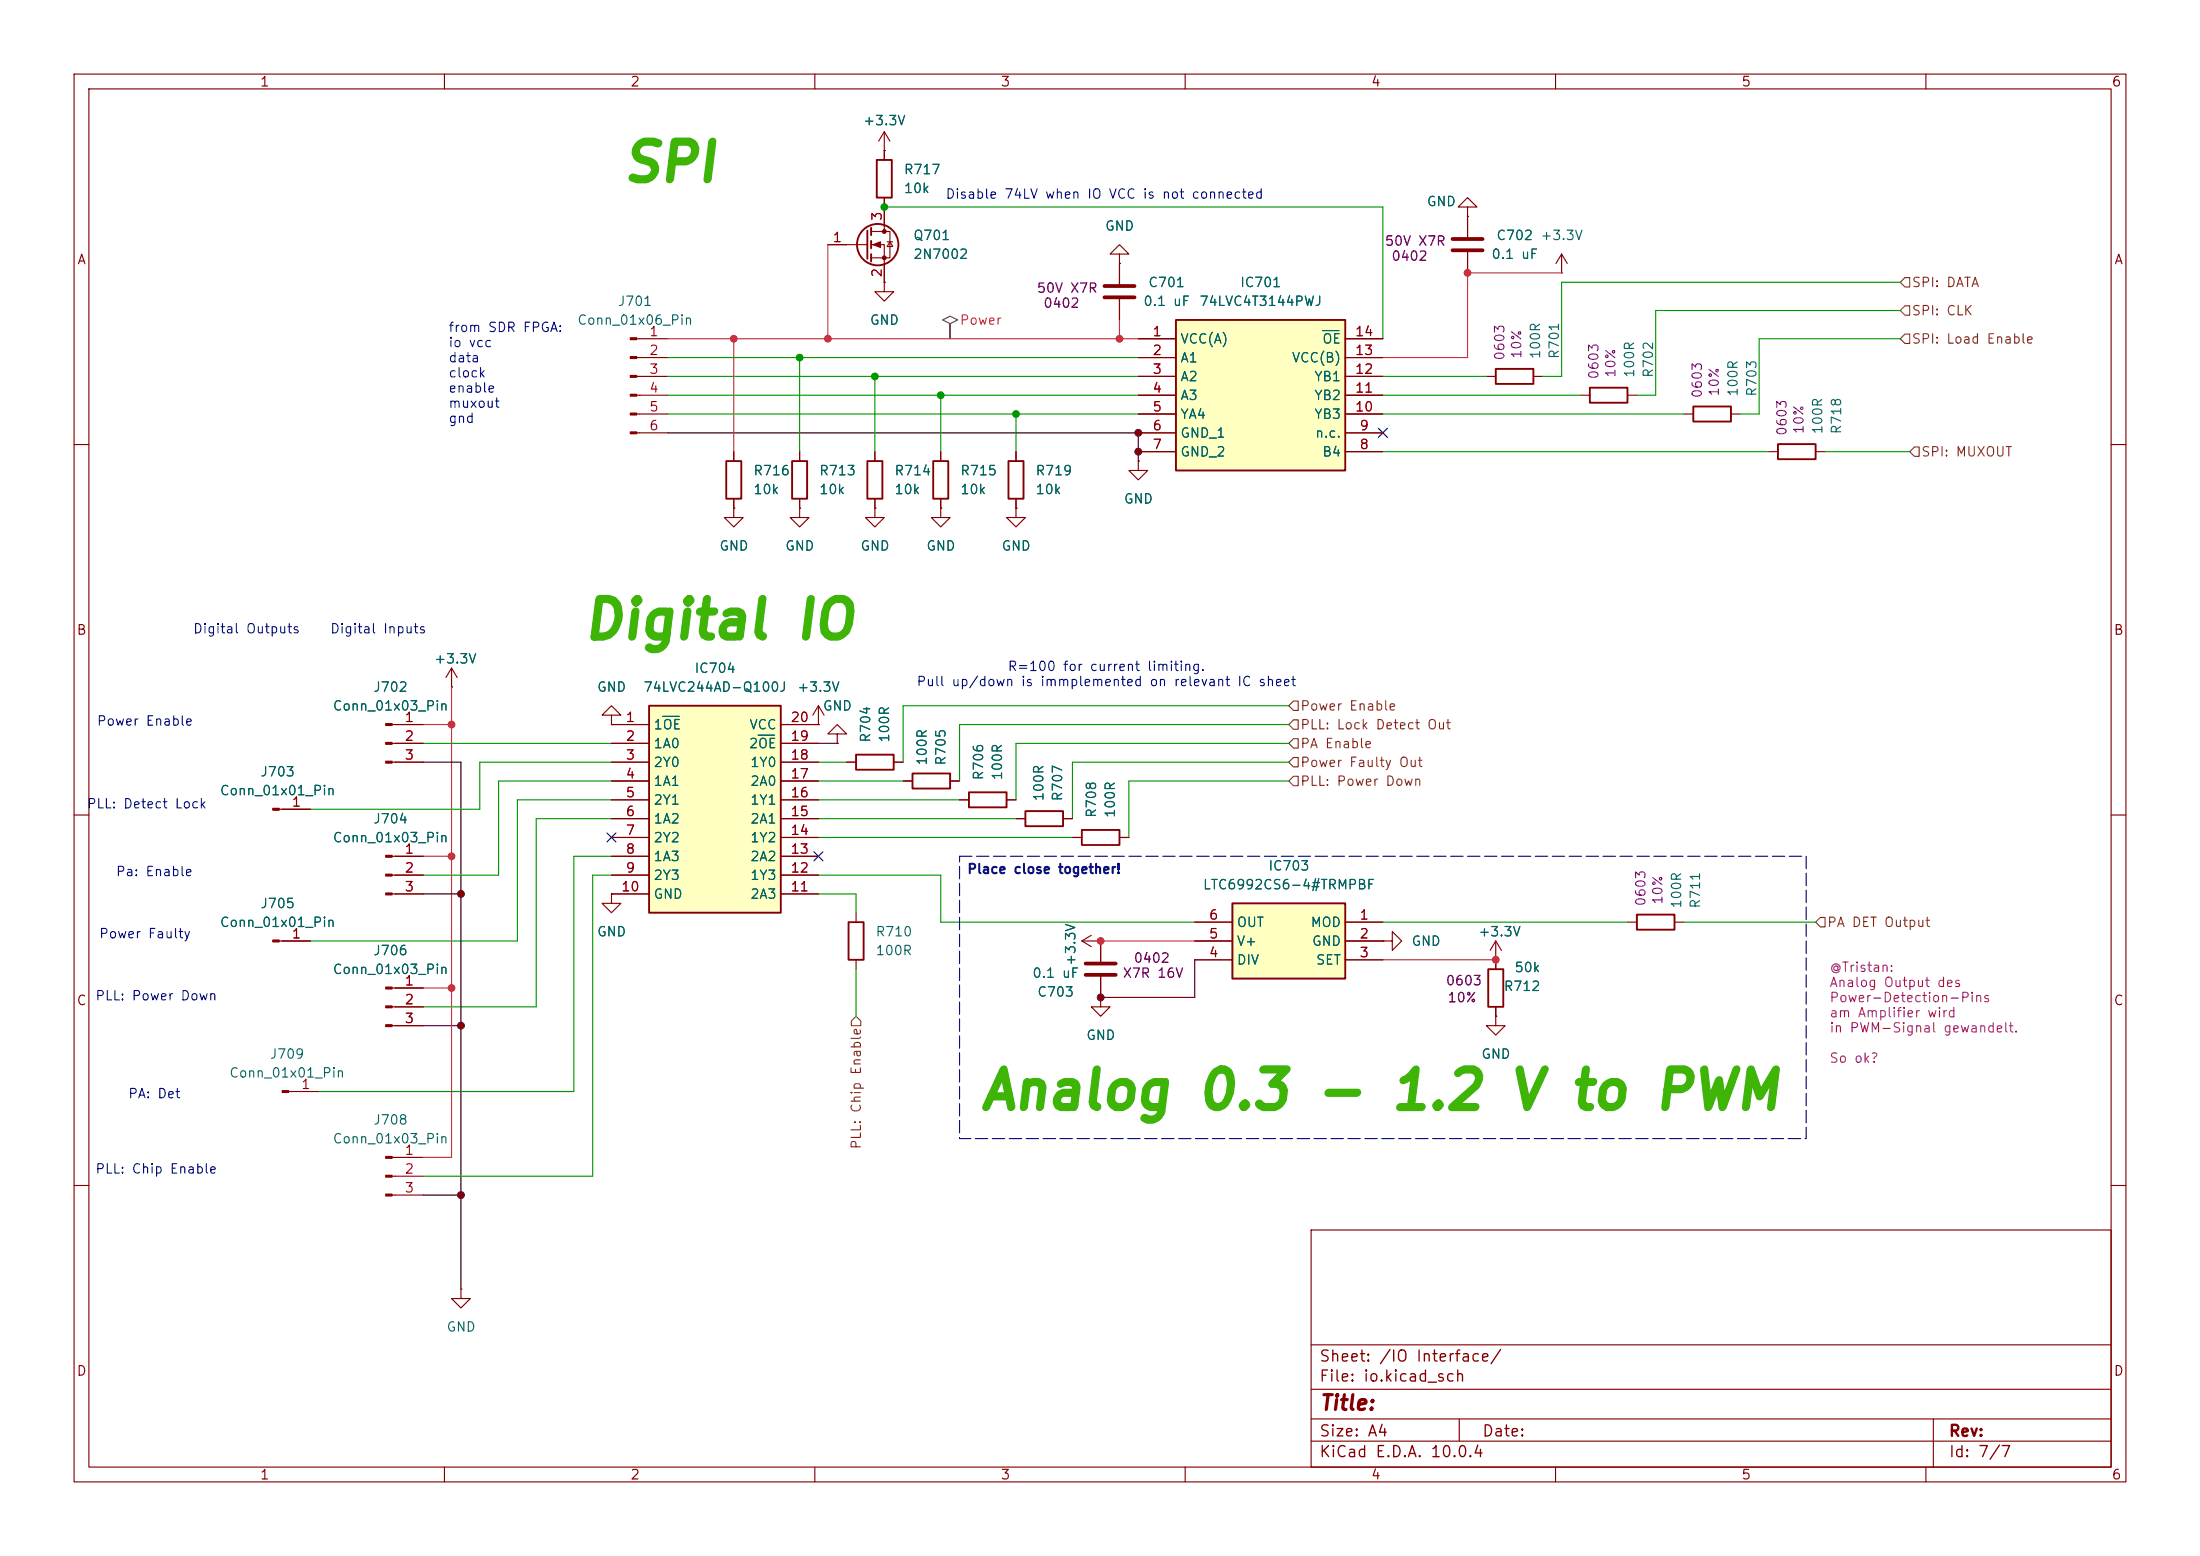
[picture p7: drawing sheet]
<svg xmlns="http://www.w3.org/2000/svg" width="297mm" height="210mm" viewBox="0 0 297 210" stroke-linecap="round" stroke-linejoin="round" font-family="sans-serif">
<g fill="none" stroke="#840000" stroke-width=".15">
<path d="M10 10h277v190h-277zM12 12h273v186h-273zM60 10v2M110 10v2M160 10v2M210 10v2M260 10v2M10 60h2M285 60h2M10 110h2M285 110h2M10 160h2"/>
<path d="M177 166h108v32h-108zM285 160h2M60 198v2M110 198v2M160 198v2M177 194.5h108M177 191.5h108M177 187.5h108M177 181.5h108M197 191.5v3M210 198v2M260 198v2"/>
<path d="M261 191.5v6.5"/>
</g>
<path d="M158.7 43.2h22.9v20.3h-22.9z" fill="#ffffc2"/>
<path d="M158.7 43.2h22.9v20.3h-22.9zM201.9 49.8h5.1v2h-5.1z" fill="none" stroke="#840000" stroke-width=".25"/>
<g fill="none" stroke="#840000" stroke-width=".15">
<path d="M210.8 36.8h.1M210.8 34.3l-.7 1.3M210.8 34.3l.8 1.3M210.8 34.3v2.5M153.7 45.7h5M153.7 48.3h5M153.7 50.8h5M153.7 53.3h5M153.7 55.9h5M153.7 58.4h5M181.6 45.7h5.1M181.6 48.3h5.1"/>
<path d="M181.6 50.8h5.1M181.6 53.3h5.1M181.6 55.9h5.1M181.6 58.4h5.1M200.7 50.8h1.2M207 50.8h1.3M153.7 61h5M181.6 61h5.1M52.9 97.8h4.2M82.5 96.5h1.3l-1.3-1.2-1.2 1.2h1.2v1.3M82.5 97.8h.1M37.7 109.2h4.2"/>
<path d="M52.9 100.3h4.2M52.9 102.9h4.2"/>
</g>
<path d="M178.5 44.6h2.3" fill="none" stroke="#006464" stroke-width=".15"/>
<g fill="#840000" stroke="#840000" stroke-width=".15">
<path d="M52.1 97.7h.8v.2h-.8z"/>
<path d="M52.1 100.2h.8v.3h-.8z"/>
<path d="M52.1 102.7h.8v.3h-.8z"/>
<path d="M36.8 109.1h.9v.2h-.9z"/>
</g>
<path d="M87.6 95.3h17.8v27.9h-17.8z" fill="#ffffc2"/>
<path d="M98 62.2h2.1v5.1h-2.1zM106.9 62.2h2.1v5.1h-2.1zM117.1 62.2h2v5.1h-2zM126 62.2h2v5.1h-2zM136.1 62.2h2.1v5.1h-2.1zM87.6 95.3h17.8v27.9h-17.8zM130.8 106.9h5.1v2.1h-5.1zM200.9 130.8h2v5.1h-2zM221 123.4h5.1v2.1h-5.1z" fill="none" stroke="#840000" stroke-width=".25"/>
<g fill="none" stroke="#840000" stroke-width=".15">
<path d="M151.1 34.3h1.3l-1.3-1.3-1.2 1.3h1.2v1.3M151.1 35.6h.1M151.1 35.6v2.8M198.1 27.9h1.3l-1.3-1.2-1.3 1.2h1.3v1.3M198.1 29.2h.1M86 45.7h4.2M86 48.3h4.2M86 50.8h4.2M86 53.3h4.2M86 55.9h4.2M86 58.4h4.2M151.1 40.4v2.8"/>
<path d="M99.1 68.6v1.3h1.2l-1.2 1.2-1.3-1.2h1.3M99.1 68.6h.1M99.1 61v1.2M99.1 67.3v1.3M107.9 68.6v1.3h1.3l-1.3 1.2-1.2-1.2h1.2M107.9 68.6h.1M107.9 61v1.2M107.9 67.3v1.3M118.1 61v1.2M118.1 67.3v1.3M127 61v1.2M127 67.3v1.3"/>
<path d="M137.2 68.6v1.3h1.2l-1.2 1.2-1.3-1.2h1.3M137.2 68.6h.1M137.2 61v1.2M137.2 67.3v1.3M61 92.7h.1M61 90.2l-.8 1.2M61 90.2l.7 1.2M61 90.2v2.5M82.5 97.8h5.1M105.4 97.8h5.1M82.5 100.3h5.1M82.5 102.9h5.1"/>
<path d="M82.5 105.4h5.1M82.5 108h5.1M82.5 110.5h5.1M82.5 113h5.1M82.5 115.6h5.1M82.5 118.1h5.1M105.4 100.3h5.1M105.4 102.9h5.1M105.4 105.4h5.1M105.4 108h5.1M105.4 110.5h5.1M105.4 113h5.1"/>
<path d="M105.4 115.6h5.1M105.4 118.1h5.1M129.5 108h1.3M135.9 108h1.3M52.9 133.4h4.2M52.9 135.9h4.2M52.9 138.4h4.2M82.5 120.7v1.2h1.3l-1.3 1.3-1.2-1.3h1.2M82.5 120.7h.1M82.5 120.7h5.1M105.4 120.7h5.1M186.7 127h1.3v-1.3l1.2 1.3-1.2 1.3v-1.3"/>
<path d="M186.7 127h.1M201.9 129.5h.1M201.9 137.2v1.2h1.3l-1.3 1.3-1.2-1.3h1.2M201.9 137.2h.1M201.9 127l-.7 1.3M201.9 127l.8 1.3M201.9 127v3.8M201.9 135.9v1.3M219.7 124.5h1.3M226.1 124.5h1.2M39 147.3h4.2M52.9 156.2h4.2"/>
<path d="M52.9 158.8h4.2M52.9 161.3h4.2"/>
</g>
<path d="M89.5 96.7h2.2M102.3 99.2h2.3" fill="none" stroke="#006464" stroke-width=".15"/>
<g fill="#840000" stroke="#840000" stroke-width=".15">
<path d="M85.1 45.6h.9v.2h-.9z"/>
<path d="M85.1 48.1h.9v.3h-.9z"/>
<path d="M85.1 50.7h.9v.2h-.9z"/>
<path d="M85.1 53.2h.9v.3h-.9z"/>
<path d="M85.1 55.8h.9v.2h-.9z"/>
<path d="M85.1 58.3h.9v.2h-.9z"/>
<path d="M38.1 147.2h.9v.2h-.9z"/>
<path d="M52.1 156.1h.8v.2h-.8z"/>
<path d="M52.1 158.6h.8v.3h-.8z"/>
<path d="M52.1 161.2h.8v.2h-.8z"/>
<path d="M52.1 133.2h.8v.3h-.8z"/>
<path d="M52.1 135.8h.8v.2h-.8z"/>
<path d="M52.1 138.3h.8v.3h-.8z"/>
</g>
<path d="M149.1 38.6h4.1M149.1 40.1h4.1" fill="none" stroke="#840000" stroke-width=".51"/>
<path d="M166.4 121.9h15.2v10.2h-15.2z" fill="#ffffc2"/>
<g fill="none" stroke="#840000" stroke-width=".25">
<path d="M117.1 31.1v3.8M117.6 30.7v1.1M117.6 32.5v1M117.6 34.3v1M118.4 21.6h2v5.1h-2zM214.6 52.3h5.1v2.1h-5.1zM228.6 54.9h5.1v2h-5.1zM240 59.9h5.1v2.1h-5.1zM115.6 101.9h5v2h-5zM123.2 104.4h5.1v2h-5.1zM138.4 109.5h5.1v2h-5.1zM146 112h5.1v2h-5.1z"/>
<path d="M114.6 124.5h2v5h-2zM166.4 121.9h15.2v10.2h-15.2z"/>
<circle cx="118.5" cy="33" r="2.79"/>
</g>
<g fill="none" stroke="#840000" stroke-width=".15">
<path d="M119.4 17.8v3.8M119.4 17.8l-.8 1.3M119.4 17.8l.7 1.3M111.8 33h5.3M117.6 31.2h2.5v3.6h-2.5M117.6 33h1.8v5.1M119.4 20.3h.1M119.4 38.1v1.3h1.2l-1.2 1.2-1.3-1.2h1.3M119.4 38.1h.1M119.4 26.7v4.5M119.8 32.6h.7M120.1 32.6l.4 .7h-.7z"/>
<path d="M151.1 35.6h.1M151.1 35.6v2.8M198.1 29.2h.1M198.1 29.2v2.8M198.1 34v2.8M151.1 40.4v2.8M153.7 53.3h5M153.7 55.9h5M153.7 45.7h5M153.7 48.3h5M153.7 50.8h5M153.7 58.4h5"/>
<path d="M181.6 53.3h5.1M181.6 55.9h5.1M181.6 45.7h5.1M181.6 48.3h5.1M181.6 50.8h5.1M181.6 58.4h5.1M213.4 53.3h1.2M219.7 53.3h1.3M227.3 55.9h1.3M233.7 55.9h1.2M99.1 68.6h.1M99.1 61v1.2"/>
<path d="M99.1 67.3v1.3M107.9 68.6h.1M107.9 61v1.2M107.9 67.3v1.3M118.1 68.6v1.3h1.3l-1.3 1.2-1.3-1.2h1.3M118.1 68.6h.1M118.1 61v1.2M118.1 67.3v1.3M127 68.6v1.3h1.3l-1.3 1.2-1.3-1.2h1.3M127 68.6h.1M127 61v1.2M127 67.3v1.3"/>
<path d="M137.2 68.6h.1M137.2 61v1.2M137.2 67.3v1.3M153.7 62.2v1.3h1.2l-1.2 1.3-1.3-1.3h1.3M153.7 62.2h.1M153.7 61h5M181.6 61h5.1M238.8 61h1.2M245.1 61h1.3M53.3 97.8h3.8M61 92.7h.1M82.5 97.8h.1"/>
<path d="M82.5 97.8h5.1M105.4 97.8h5.1M110.5 97.8h.1M110.5 95.3l-.8 1.2M110.5 95.3l.8 1.2M110.5 95.3v2.5M113 99.1h1.3l-1.3-1.3-1.2 1.3h1.2v1.2M38.1 109.2h3.8M52.9 115.6h4.2M52.9 118.1h4.2M53.3 102.9h3.8M53.3 100.3h3.8"/>
<path d="M82.5 105.4h5.1M82.5 115.6h5.1M82.5 118.1h5.1M82.5 102.9h5.1M82.5 113h5.1M82.5 110.5h5.1M82.5 100.3h5.1M82.5 108h5.1M105.4 105.4h5.1M105.4 115.6h5.1M105.4 118.1h5.1M105.4 102.9h5.1"/>
<path d="M105.4 113h5.1M105.4 110.5h5.1M105.4 100.3h5.1M105.4 108h5.1M113 100.3h.1M114.3 102.9h1.3M120.6 102.9h1.3M121.9 105.4h1.3M128.3 105.4h1.2M129.5 108h1.3M135.9 108h1.3M137.2 110.5h1.2"/>
<path d="M143.5 110.5h1.3M144.8 113h1.2M151.1 113h1.3M37.7 127h4.2M52.9 120.7h4.2M53.3 133.4h3.8M53.3 135.9h3.8M53.3 138.4h3.8M82.5 120.7h.1M82.5 120.7h5.1M105.4 120.7h5.1M115.6 123.2v1.3"/>
<path d="M115.6 129.5v1.3M146 127h2.6M146 127l1.3 .8M147.3 126.2l-1.3 .8M148.6 134.6v1.3h1.3l-1.3 1.3-1.3-1.3h1.3M148.6 134.6h.1M148.6 127h.1M148.6 127v2.8M148.6 131.8v2.8M161.3 124.5h5.1M161.3 127h5.1M161.3 129.5h5.1"/>
<path d="M181.6 124.5h5.1M181.6 127h5.1M181.6 129.5h5.1M186.7 127h.1M201.9 129.5h.1M201.9 137.2h.1M201.9 129.5v1.3M201.9 135.9v1.3M62.2 174v1.3h1.3l-1.3 1.2-1.2-1.2h1.2M62.2 174h.1"/>
</g>
<g fill="#840000" stroke="#840000" stroke-width=".15">
<path d="M117.9 33l1-.4v.8z"/>
<path d="M52.1 115.4h.8v.3h-.8z"/>
<path d="M52.1 118h.8v.2h-.8z"/>
<path d="M52.1 120.5h.8v.3h-.8z"/>
<path d="M36.8 126.9h.9v.2h-.9z"/>
<circle cx="119.4" cy="31.2" r=".25"/>
<circle cx="119.4" cy="34.8" r=".25"/>
</g>
<path d="M196.1 33.8h4.1M196.1 32.3h4.1M146.6 130h4M146.6 131.6h4" fill="none" stroke="#840000" stroke-width=".51"/>
<path d="M127.3 43.2l1-.5 1 .5-1 .5v2v-2z" fill="none" stroke="#484848" stroke-width=".15"/>
<path d="M257.2 37.5h.6v1.2h-.6l-.7-.6zM257.2 41.3h.6v1.2h-.6l-.7-.6zM257.2 45.1h.6v1.3h-.6l-.7-.7zM258.4 60.3h.7v1.3h-.7l-.6-.6zM174.6 94.6h.7v1.3h-.7l-.6-.6zM174.6 99.7h.7v1.3h-.7l-.6-.7zM174.6 97.2h.7v1.2h-.7l-.6-.6zM174.6 102.2h.7v1.3h-.7l-.6-.6zM174.6 104.8h.7v1.2h-.7l-.6-.6zM114.9 137.8l.7-.6 .6 .6v.6h-1.3zM245.7 123.8h.7v1.3h-.7l-.6-.6z" fill="none" stroke="#725600" stroke-width=".15"/>
<path d="M111.8 33v12.7M210.8 36.8h-12.7v11.5h-11.4M90.2 45.7h63.5M99.1 45.7v15.3M151.1 43.2v2.5M57.1 97.8h3.9M61 92.7v63.5h-3.9M57.1 115.6h3.9M57.1 133.4h3.9M148.6 127h12.7M186.7 129.5h15.2" fill="none" stroke="#ff302e" stroke-width=".15"/>
<g fill="none" stroke="#009600" stroke-width=".15">
<path d="M119.4 27.9h67.3v17.8M256.5 38.1h-45.7v12.7h-2.5M90.2 53.3h63.5M90.2 55.9h63.5M90.2 48.3h63.5M90.2 50.8h63.5M107.9 48.3v12.7M118.1 50.8v10.2M127 53.3v7.7M137.2 55.9v5.1M186.7 53.3h26.7M186.7 55.9h40.6"/>
<path d="M186.7 50.8h14M256.5 41.9h-33v11.4h-2.5M256.5 45.7h-19v10.2h-2.6M186.7 61h52.1M246.4 61h11.4M174 95.3h-52.1v7.6M174 97.8h-44.5v7.6M57.1 100.3h25.4M82.5 110.5h-10.1v25.4h-15.3M82.5 105.4h-15.2v12.7h-10.2M82.5 118.1h-2.5v40.7h-22.9M82.5 102.9h-17.7v6.3h-22.9"/>
<path d="M82.5 108h-12.7v19h-27.9M82.5 115.6h-5v31.7h-34.3M110.5 118.1h16.5v6.4h34.3M110.5 105.4h11.4M110.5 102.9h3.8M110.5 108h19M110.5 110.5h26.7M110.5 113h34.3M174 100.3h-36.8v7.7M174 105.4h-21.6v7.6M174 102.9h-29.2v7.6M110.5 120.7h5.1v2.5"/>
<path d="M115.6 130.8v6.4M186.7 124.5h33M227.3 124.5h17.8"/>
</g>
<path d="M90.2 58.4h63.5v3.8M57.1 102.9h5.1v71.1M110.5 100.3h2.5M57.1 138.4h5.1M57.1 120.7h5.1M161.3 129.5v5.1h-12.7M57.1 161.3h5.1" fill="none" stroke="#000" stroke-width=".15"/>
<path d="M186.1 57.8l1.2 1.2M187.3 57.8l-1.2 1.2M81.9 112.4l1.3 1.2M83.2 112.4l-1.3 1.2M109.9 115l1.2 1.2M111.1 115l-1.2 1.2" fill="none" stroke="#000084" stroke-width=".15"/>
<path d="M129.5 115.6h114.3v38.1h-114.3z" fill="none" stroke="#000a63" stroke-width=".15" stroke-dasharray="1.7 .6"/>
<path d="M178.5 44.6h2.3M89.5 96.7h2.2M102.3 99.2h2.3" fill="none" stroke="#006464" stroke-width=".15"/>
<g fill="#000" stroke="#000" stroke-width=".14">
<circle cx="153.7" cy="58.4" r=".46"/>
<circle cx="153.7" cy="61" r=".46"/>
<circle cx="62.2" cy="120.7" r=".46"/>
<circle cx="62.2" cy="138.4" r=".46"/>
<circle cx="148.6" cy="134.6" r=".46"/>
<circle cx="62.2" cy="161.3" r=".46"/>
</g>
<g fill="#ff302e" stroke="#ff302e" stroke-width=".14">
<circle cx="61" cy="115.6" r=".46"/>
<circle cx="61" cy="133.4" r=".46"/>
<circle cx="99.1" cy="45.7" r=".46"/>
<circle cx="198.1" cy="36.8" r=".46"/>
<circle cx="151.1" cy="45.7" r=".46"/>
<circle cx="111.8" cy="45.7" r=".46"/>
<circle cx="148.6" cy="127" r=".46"/>
<circle cx="201.9" cy="129.5" r=".46"/>
<circle cx="61" cy="97.8" r=".46"/>
</g>
<g fill="#009600" stroke="#009600" stroke-width=".14">
<circle cx="119.4" cy="27.9" r=".46"/>
<circle cx="127" cy="53.3" r=".46"/>
<circle cx="137.2" cy="55.9" r=".46"/>
<circle cx="118.1" cy="50.8" r=".46"/>
<circle cx="107.9" cy="48.3" r=".46"/>
</g>
<g font-size="5.1" fill="#3eb404">
<text x="83.7" y="25.7">SPI</text>
<text x="78.4" y="87.5">Digital IO</text>
<text x="132" y="151">Analog 0.3 - 1.2 V to PWM</text>
</g>
<text font-size="2" fill="#840000" x="178" y="190.8">Title:</text>
<g font-size="1.5" fill="#840000">
<text x="178" y="184.2">Sheet: /IO Interface/</text>
<text x="178" y="186.9">File: io.kicad_sch</text>
<text x="178" y="197.1">KiCad E.D.A. 10.0.4</text>
<text x="178" y="194.3">Size: A4</text>
<text x="200" y="194.3">Date:</text>
<text x="263" y="194.3">Rev:</text>
<text x="263" y="197.1">Id: 7/7</text>
</g>
<g font-size="1.3" fill="#840000">
<text x="35" y="12">1</text>
<text x="85" y="12">2</text>
<text x="135" y="12">3</text>
<text x="185" y="12">4</text>
<text x="235" y="12">5</text>
<text x="285" y="12">6</text>
<text x="10.3" y="36">A</text>
<text x="285.3" y="36">A</text>
<text x="10.3" y="86">B</text>
<text x="285.3" y="86">B</text>
<text x="10.3" y="136">C</text>
<text x="285.3" y="136">C</text>
<text x="10.3" y="186">D</text>
<text x="285.3" y="186">D</text>
<text x="35" y="200">1</text>
<text x="85" y="200">2</text>
<text x="135" y="200">3</text>
<text x="185" y="200">4</text>
<text x="235" y="200">5</text>
<text x="285" y="200">6</text>
</g>
<g font-size="1.3" fill="#006464">
<text x="116.4" y="17.2">+3.3V</text>
<text x="121.9" y="23.8">R717</text>
<text x="121.9" y="26.4">10k</text>
<text x="192.5" y="28.1">GND</text>
<text x="123.2" y="32.7">Q701</text>
<text x="123.2" y="35.3">2N7002</text>
<text x="149.1" y="31.5">GND</text>
<text x="201.3" y="35.3">0.1 uF</text>
<text x="201.9" y="32.7">C702 +3.3V</text>
<text x="201.9" y="32.7">C702</text>
<text x="83.3" y="41.6">J701</text>
<text x="154.3" y="41.6">0.1 uF</text>
<text x="154.9" y="39.1">C701</text>
<text x="161.8" y="41.6">74LVC4T3144PWJ</text>
<text x="167.3" y="39.1">IC701</text>
<text x="77.9" y="44.2">Conn_01x06_Pin</text>
<text x="117.3" y="44.2">GND</text>
<text x="159.3" y="46.7">VCC(A)</text>
<text x="178.4" y="46.7">OE</text>
<text x="159.3" y="49.2">A1</text>
<text x="159.3" y="51.8">A2</text>
<text x="174.3" y="49.2">VCC(B)</text>
<text x="177.3" y="51.8">YB1</text>
<text x="208.2" y="48.5" transform="rotate(-90 208.2 48.5)">100R</text>
<text x="210.8" y="48.5" transform="rotate(-90 210.8 48.5)">R701</text>
<text x="220.9" y="51.1" transform="rotate(-90 220.9 51.1)">100R</text>
<text x="223.5" y="51.1" transform="rotate(-90 223.5 51.1)">R702</text>
<text x="234.9" y="53.6" transform="rotate(-90 234.9 53.6)">100R</text>
<text x="237.4" y="53.6" transform="rotate(-90 237.4 53.6)">R703</text>
<text x="159.3" y="54.3">A3</text>
<text x="159.3" y="56.9">YA4</text>
<text x="159.3" y="59.4">GND_1</text>
<text x="177.3" y="56.9">YB3</text>
<text x="177.3" y="54.3">YB2</text>
<text x="177.5" y="59.4">n.c.</text>
<text x="246.3" y="58.7" transform="rotate(-90 246.3 58.7)">100R</text>
<text x="248.9" y="58.7" transform="rotate(-90 248.9 58.7)">R718</text>
<text x="101.6" y="64.5">R716</text>
<text x="110.5" y="64.5">R713</text>
<text x="120.7" y="64.5">R714</text>
<text x="129.5" y="64.5">R715</text>
<text x="139.7" y="64.5">R719</text>
<text x="159.3" y="61.9">GND_2</text>
<text x="178.4" y="61.9">B4</text>
<text x="101.6" y="67">10k</text>
<text x="110.5" y="67">10k</text>
<text x="120.7" y="67">10k</text>
<text x="129.5" y="67">10k</text>
<text x="139.7" y="67">10k</text>
<text x="151.6" y="68.3">GND</text>
<text x="97" y="74.6">GND</text>
<text x="105.9" y="74.6">GND</text>
<text x="116.1" y="74.6">GND</text>
<text x="125" y="74.6">GND</text>
<text x="135.1" y="74.6">GND</text>
<text x="58.5" y="89.9">+3.3V</text>
<text x="50.3" y="93.7">J702</text>
<text x="80.5" y="93.7">GND</text>
<text x="86.8" y="93.7">74LVC244AD-Q100J</text>
<text x="93.7" y="91.1">IC704</text>
<text x="107.5" y="93.7">+3.3V</text>
<text x="44.8" y="96.2">Conn_01x03_Pin</text>
<text x="88.1" y="98.8">1OE</text>
<text x="88.1" y="101.3">1A0</text>
<text x="101" y="101.3">2OE</text>
<text x="101.1" y="98.8">VCC</text>
<text x="111" y="96.2">GND</text>
<text x="117.8" y="100.3" transform="rotate(-90 117.8 100.3)">R704</text>
<text x="120.4" y="100.3" transform="rotate(-90 120.4 100.3)">100R</text>
<text x="29.6" y="107.7">Conn_01x01_Pin</text>
<text x="35.1" y="105.1">J703</text>
<text x="88.1" y="103.8">2Y0</text>
<text x="88.1" y="106.4">1A1</text>
<text x="101.2" y="106.4">2A0</text>
<text x="101.2" y="103.8">1Y0</text>
<text x="125.4" y="103.4" transform="rotate(-90 125.4 103.4)">100R</text>
<text x="128" y="103.4" transform="rotate(-90 128 103.4)">R705</text>
<text x="133.1" y="105.4" transform="rotate(-90 133.1 105.4)">R706</text>
<text x="135.6" y="105.4" transform="rotate(-90 135.6 105.4)">100R</text>
<text x="50.3" y="111.5">J704</text>
<text x="88.1" y="108.9">2Y1</text>
<text x="88.1" y="111.5">1A2</text>
<text x="101.2" y="111.5">2A1</text>
<text x="101.2" y="108.9">1Y1</text>
<text x="141.2" y="108.2" transform="rotate(-90 141.2 108.2)">100R</text>
<text x="143.7" y="108.2" transform="rotate(-90 143.7 108.2)">R707</text>
<text x="148.3" y="110.5" transform="rotate(-90 148.3 110.5)">R708</text>
<text x="150.8" y="110.5" transform="rotate(-90 150.8 110.5)">100R</text>
<text x="44.8" y="114">Conn_01x03_Pin</text>
<text x="88.1" y="114">2Y2</text>
<text x="88.1" y="116.5">1A3</text>
<text x="88.1" y="119.1">2Y3</text>
<text x="101.2" y="119.1">1Y3</text>
<text x="101.2" y="116.5">2A2</text>
<text x="101.2" y="114">1Y2</text>
<text x="171.1" y="117.8">IC703</text>
<text x="29.6" y="125.4">Conn_01x01_Pin</text>
<text x="35.1" y="122.9">J705</text>
<text x="88.1" y="121.6">GND</text>
<text x="101.2" y="121.6">2A3</text>
<text x="162.3" y="120.4">LTC6992CS6-4#TRMPBF</text>
<text x="166.9" y="125.4">OUT</text>
<text x="176.8" y="125.4">MOD</text>
<text x="227.3" y="122.7" transform="rotate(-90 227.3 122.7)">100R</text>
<text x="229.8" y="122.7" transform="rotate(-90 229.8 122.7)">R711</text>
<text x="44.8" y="131.8">Conn_01x03_Pin</text>
<text x="50.3" y="129.2">J706</text>
<text x="80.5" y="126.7">GND</text>
<text x="118.1" y="126.7">R710</text>
<text x="118.1" y="129.2">100R</text>
<text x="145.5" y="130.5" transform="rotate(-90 145.5 130.5)">+3.3V</text>
<text x="166.9" y="130.5">DIV</text>
<text x="166.9" y="128">V+</text>
<text x="177" y="128">GND</text>
<text x="177.6" y="130.5">SET</text>
<text x="190.5" y="128">GND</text>
<text x="199.5" y="126.7">+3.3V</text>
<text x="204.4" y="131.5">50k</text>
<text x="139.3" y="132.3">0.1 uF</text>
<text x="139.9" y="134.8">C703</text>
<text x="202.9" y="134.1">R712</text>
<text x="36.3" y="143.2">J709</text>
<text x="146.6" y="140.7">GND</text>
<text x="199.9" y="143.2">GND</text>
<text x="30.9" y="145.8">Conn_01x01_Pin</text>
<text x="44.8" y="154.6">Conn_01x03_Pin</text>
<text x="50.3" y="152.1">J708</text>
<text x="60.2" y="180">GND</text>
</g>
<g font-size="1.3" fill="#a90000">
<text x="119.4" y="29.9" transform="rotate(-90 119.4 29.9)">3</text>
<text x="112.3" y="33">1</text>
<text x="119.4" y="37.5" transform="rotate(-90 119.4 37.5)">2</text>
<text x="87.6" y="45.7">1</text>
<text x="155.5" y="45.7">1</text>
<text x="182.8" y="45.7">14</text>
<text x="87.6" y="48.2">2</text>
<text x="87.6" y="50.8">3</text>
<text x="87.6" y="53.3">4</text>
<text x="155.5" y="48.2">2</text>
<text x="155.5" y="50.8">3</text>
<text x="155.5" y="53.3">4</text>
<text x="182.8" y="53.3">11</text>
<text x="182.8" y="50.8">12</text>
<text x="182.8" y="48.2">13</text>
<text x="87.6" y="55.9">5</text>
<text x="87.6" y="58.4">6</text>
<text x="155.5" y="55.9">5</text>
<text x="155.5" y="58.4">6</text>
<text x="182.8" y="55.9">10</text>
<text x="183.4" y="58.4">9</text>
<text x="155.5" y="60.9">7</text>
<text x="183.4" y="60.9">8</text>
<text x="54.5" y="97.8">1</text>
<text x="54.5" y="100.3">2</text>
<text x="84.4" y="97.8">1</text>
<text x="84.4" y="100.3">2</text>
<text x="106.6" y="100.3">19</text>
<text x="106.6" y="97.8">20</text>
<text x="54.5" y="102.8">3</text>
<text x="84.4" y="102.8">3</text>
<text x="84.4" y="105.4">4</text>
<text x="84.4" y="107.9">5</text>
<text x="106.6" y="107.9">16</text>
<text x="106.6" y="105.4">17</text>
<text x="106.6" y="102.8">18</text>
<text x="39.3" y="109.2">1</text>
<text x="84.4" y="110.5">6</text>
<text x="84.4" y="113">7</text>
<text x="106.6" y="113">14</text>
<text x="106.6" y="110.5">15</text>
<text x="54.5" y="115.5">1</text>
<text x="54.5" y="118.1">2</text>
<text x="84.4" y="115.5">8</text>
<text x="84.4" y="118.1">9</text>
<text x="106.6" y="118.1">12</text>
<text x="106.6" y="115.5">13</text>
<text x="54.5" y="120.6">3</text>
<text x="83.8" y="120.6">10</text>
<text x="106.6" y="120.6">11</text>
<text x="163.1" y="124.4">6</text>
<text x="183.4" y="124.4">1</text>
<text x="39.3" y="127">1</text>
<text x="163.1" y="129.5">4</text>
<text x="163.1" y="127">5</text>
<text x="183.4" y="127">2</text>
<text x="183.4" y="129.5">3</text>
<text x="54.5" y="133.3">1</text>
<text x="54.5" y="135.9">2</text>
<text x="54.5" y="138.4">3</text>
<text x="40.6" y="147.3">1</text>
<text x="54.5" y="156.2">1</text>
<text x="54.5" y="158.7">2</text>
<text x="54.5" y="161.3">3</text>
</g>
<g font-size="1.3" fill="#0000c2">
<text x="127.6" y="27.1">Disable 74LV when IO VCC is not connected</text>
<text x="60.5" y="45.1">from SDR FPGA:</text>
<text x="60.5" y="47.2">io vcc</text>
<text x="60.5" y="49.2">data</text>
<text x="60.5" y="51.3">clock</text>
<text x="60.5" y="53.3">enable</text>
<text x="60.5" y="55.4">muxout</text>
<text x="60.5" y="57.4">gnd</text>
<text x="26" y="85.8">Digital Outputs</text>
<text x="44.5" y="85.8">Digital Inputs</text>
<text x="123.6" y="92.9">Pull up/down is immplemented on relevant IC sheet</text>
<text x="135.9" y="90.9">R=100 for current limiting.</text>
<text x="13" y="98.3">Power Enable</text>
<text x="11.6" y="109.4">PLL: Detect Lock</text>
<text x="15.6" y="118.6">Pa: Enable</text>
<text x="13.3" y="127">Power Faulty</text>
<text x="12.8" y="135.3">PLL: Power Down</text>
<text x="17.2" y="148.5">PA: Det</text>
<text x="12.8" y="158.7">PLL: Chip Enable</text>
</g>
<g font-size="1.3" fill="#840084">
<text x="186.9" y="33.5">50V X7R</text>
<text x="187.7" y="35.5">0402</text>
<text x="139.9" y="39.8">50V X7R</text>
<text x="140.8" y="41.9">0402</text>
<text x="203.4" y="48.7" transform="rotate(-90 203.4 48.7)">0603</text>
<text x="205.7" y="48.5" transform="rotate(-90 205.7 48.5)">10%</text>
<text x="216.1" y="51.3" transform="rotate(-90 216.1 51.3)">0603</text>
<text x="218.4" y="51.1" transform="rotate(-90 218.4 51.1)">10%</text>
<text x="230.1" y="53.8" transform="rotate(-90 230.1 53.8)">0603</text>
<text x="232.4" y="53.6" transform="rotate(-90 232.4 53.6)">10%</text>
<text x="241.5" y="58.9" transform="rotate(-90 241.5 58.9)">0603</text>
<text x="243.8" y="58.7" transform="rotate(-90 243.8 58.7)">10%</text>
<text x="222.5" y="122.4" transform="rotate(-90 222.5 122.4)">0603</text>
<text x="224.7" y="122.2" transform="rotate(-90 224.7 122.2)">10%</text>
<text x="153" y="130.3">0402</text>
<text x="151.5" y="132.3">X7R 16V</text>
<text x="195.1" y="133.3">0603</text>
<text x="195.3" y="135.6">10%</text>
</g>
<g font-size="1.3" fill="#725600">
<text x="258" y="39.1">SPI: DATA</text>
<text x="258" y="42.9">SPI: CLK</text>
<text x="258" y="46.7">SPI: Load Enable</text>
<text x="259.3" y="61.9">SPI: MUXOUT</text>
<text x="175.5" y="96.2">Power Enable</text>
<text x="175.5" y="101.3">PA Enable</text>
<text x="175.5" y="98.8">PLL: Lock Detect Out</text>
<text x="175.5" y="103.8">Power Faulty Out</text>
<text x="175.5" y="106.4">PLL: Power Down</text>
<text x="246.6" y="125.4">PA DET Output</text>
<text x="116.5" y="155.2" transform="rotate(-90 116.5 155.2)">PLL: Chip Enable</text>
</g>
<text font-size="1.3" fill="#ff302e" x="129.5" y="44.2">Power</text>
<text font-size="1.3" fill="#000a63" x="130.5" y="118.2">Place close together!</text>
<g font-size="1.3" fill="#b2067a">
<text x="246.9" y="131.5">@Tristan:</text>
<text x="246.9" y="133.5">Analog Output des</text>
<text x="246.9" y="135.6">Power-Detection-Pins</text>
<text x="246.9" y="137.6">am Amplifier wird</text>
<text x="246.9" y="139.7">in PWM-Signal gewandelt.</text>
<text x="246.9" y="143.8">So ok?</text>
</g>
</svg>
